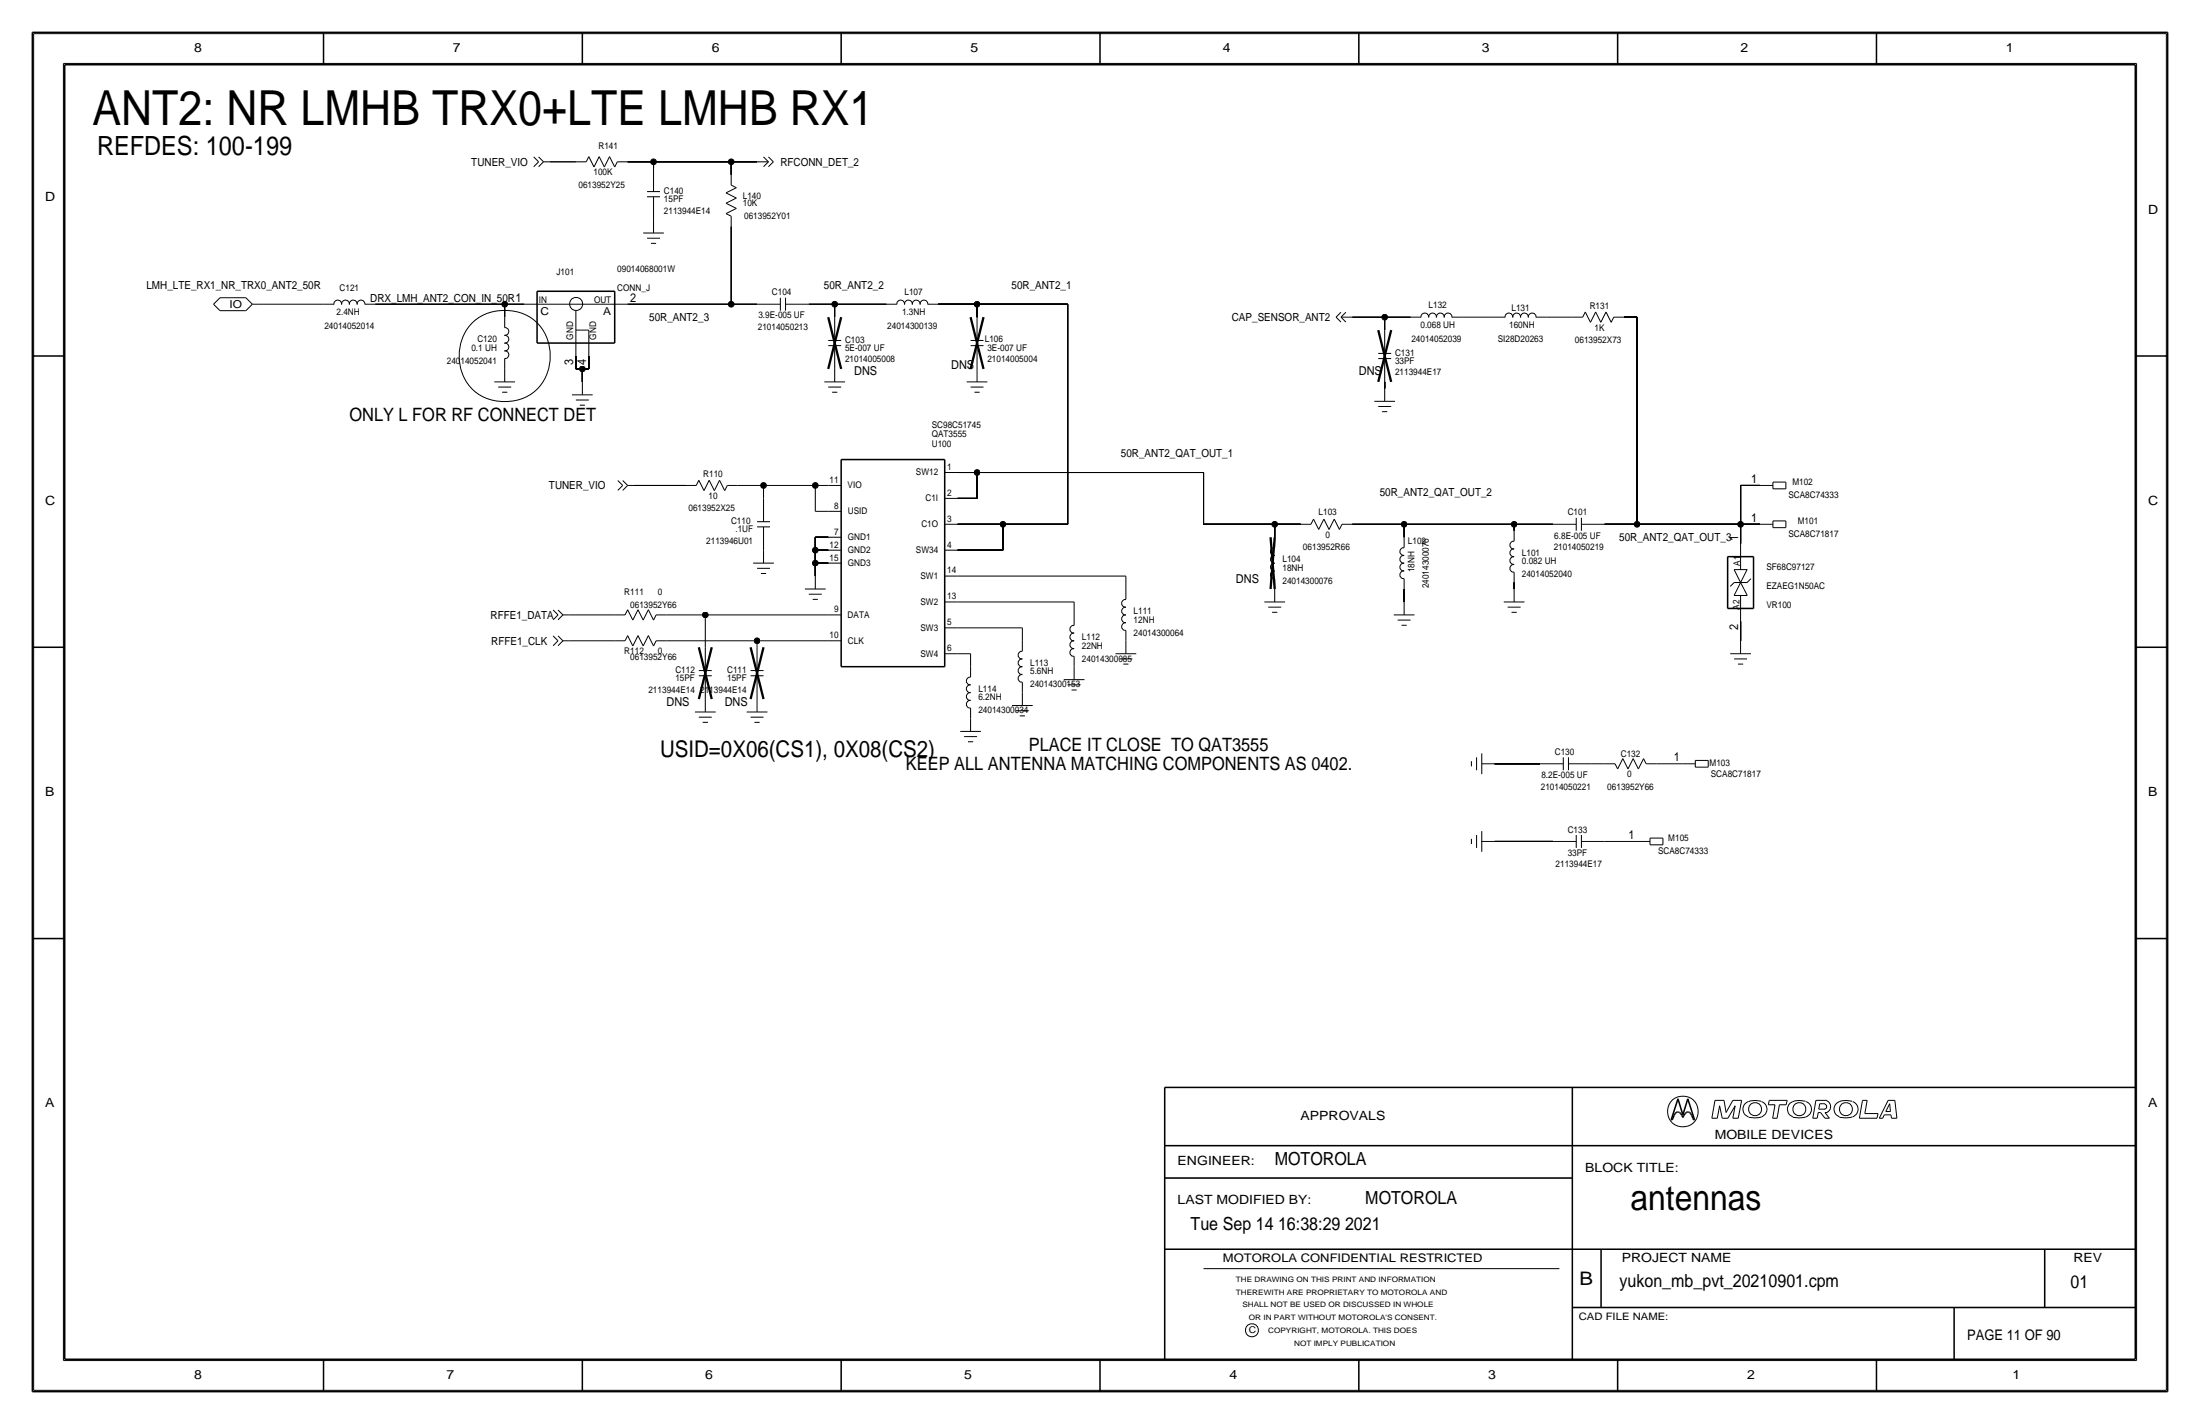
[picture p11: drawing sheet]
<svg xmlns="http://www.w3.org/2000/svg" width="432mm" height="279mm" viewBox="0 0 432 279" stroke-linecap="round" stroke-linejoin="round" font-family="sans-serif">
<!-- layer: Nets -->
<g fill="none" stroke="#000" stroke-width=".2">
<path d="M107.9 31.8h5.1zM123.2 31.8h5.1zM128.3 31.8h15.2zM128.3 31.7v1.3zM143.5 31.8v2.5zM143.5 31.8h5.1zM50.8 59.7h12.7zM73.7 59.7h25.4zM99.1 59.7v2.5zM99.1 59.7h3.8zM123.2 59.7h20.3zM143.5 59.7h5.1z"/>
<path d="M143.5 44.4v15.3zM158.7 59.7h5.1zM163.8 59.7v2.5zM163.8 59.7h10.2zM184.1 59.7h7.7zM191.8 59.7v2.5zM191.8 59.7h17.7zM209.5 59.7v43.2zM92.4 63.7a9.4 9.4 0 0 1 13.4 0 9.3 9.3 0 0 1-2.2 14 9.5 9.5 0 0 1-11.2-1.7 9.6 9.6 0 0 1 0-12.3zM113 69.8v2.6zM113 72.4h1.3zM114.3 72.4v2.5z"/>
<path d="M114.3 72.4h1.3zM115.6 69.8v2.6zM265.4 62.2h6.4zM271.8 74.9v1.3zM271.8 62.2v2.6zM271.8 62.2h5.1zM287 62.2h6.4zM303.5 62.2h5.1zM318.8 62.2h2.5zM321.3 62.2v40.7zM124.5 95.2h10.1zM144.8 95.2h5.1z"/>
<path d="M149.9 95.3v2.5zM149.9 95.2h10.1zM160 95.2v5.1zM160 95.2h2.6zM188 97.8h3.8zM188 92.7h3.8zM191.8 92.7v5.1zM191.8 92.7h44.4zM236.2 92.7v10.2zM341.6 95.3v7.6zM341.6 95.2h3.8zM160 105.4h2.6z"/>
<path d="M160 107.9h2.6zM160 110.5h2.6zM160 100.3h2.6zM160 105.4v2.5zM160 110.5v2.5zM160 108v2.5zM188 102.9h8.8zM188 118.1h22.8zM188 113h33zM188 107.9h8.8zM196.8 102.9v5.1zM196.8 102.9h12.7z"/>
<path d="M210.8 118.1v2.5zM221 113v2.6zM236.2 102.9h14zM250.2 102.9h5.1zM250.2 102.9v2.5zM265.4 102.9h10.2zM275.6 115.6v2.5zM275.6 102.9v2.5zM275.6 102.9h21.6zM297.2 114.3v1.3zM297.2 102.9v1.2zM297.2 102.9h7.6z"/>
<path d="M315 102.9h6.3zM321.3 102.9h20.3zM341.6 102.9h3.8zM341.6 102.9v3.8zM111.8 120.7h8.8zM111.8 125.7h8.8zM130.8 120.7h7.6zM130.8 125.7h17.8zM138.4 120.7h24.2zM138.4 120.7v6.3zM148.6 125.7v1.3zM148.6 125.7h14z"/>
<path d="M188 123.2h12.7zM188 128.3h2.5zM190.5 128.3v2.5zM200.7 123.2v2.5zM341.6 121.9v3.8zM293.4 149.9h8.9zM312.4 149.9h2.6zM325.1 149.9h5.1zM293.4 165.1h11.4zM315 165.1h6.3z"/>
</g>
<g fill="#000" stroke="#000" stroke-width=".2">
<circle cx="128.3" cy="31.7" r=".56"/>
<circle cx="143.5" cy="31.7" r=".56"/>
<circle cx="99.1" cy="59.7" r=".56"/>
<circle cx="143.5" cy="59.7" r=".56"/>
<circle cx="163.8" cy="59.7" r=".56"/>
<circle cx="191.8" cy="59.7" r=".56"/>
<circle cx="114.3" cy="72.4" r=".56"/>
<circle cx="271.8" cy="62.2" r=".56"/>
<circle cx="149.9" cy="95.2" r=".56"/>
<circle cx="160" cy="95.2" r=".56"/>
<circle cx="191.8" cy="92.7" r=".56"/>
<circle cx="160" cy="107.9" r=".56"/>
<circle cx="160" cy="110.5" r=".56"/>
<circle cx="196.9" cy="102.9" r=".56"/>
<circle cx="250.2" cy="102.9" r=".56"/>
<circle cx="275.6" cy="102.9" r=".56"/>
<circle cx="297.2" cy="102.9" r=".56"/>
<circle cx="321.3" cy="102.9" r=".56"/>
<circle cx="341.6" cy="102.9" r=".56"/>
<circle cx="138.4" cy="120.6" r=".56"/>
<circle cx="148.6" cy="125.7" r=".56"/>
</g>
<!-- layer: Components -->
<g fill="none" stroke="#000" stroke-width=".2">
<path d="M104.7 30.8l1 1zM105.7 30.8l1 1zM105.7 32.7l1-.9zM105.7 31.8l-1 .9zM106.7 31.8h1.2zM113 31.8h2.1zM115.6 30.7l-.5 1zM115.6 30.7l1 2.1zM117.6 30.7l-1 2.1zM117.6 30.7l1 2.1zM119.6 30.7l-1 2.1zM119.6 30.7l1 2.1z"/>
<path d="M121.2 31.8l-.6 1zM121.2 31.8h2zM127 38.6h2.5zM127 37.6h2.5zM128.3 38.6v4.6zM128.3 33v4.6zM142.5 37.8l2 1.1zM142.5 39.9l2-1zM142.5 39.9l2 1zM142.5 37.8l2-1zM143.5 34.3v2zM143.5 36.3l1 .5z"/>
<path d="M148.6 31.8h2.2zM149.9 30.8l.9 .9zM150.8 30.8l1 .9zM150.8 31.8l-.9 .9zM151.8 31.8l-1 .9zM41.9 59.7l1.3 1.3zM43.2 58.4l-1.3 1.3zM43.2 58.4h5.1zM48.3 58.4l1.2 1.3zM49.5 59.7h1.3zM49.5 59.7l-1.2 1.3zM63.5 59.7h2z"/>
<path d="M65.5 59.7a.75 .75 0 0 1 .8-.8 .75 .75 0 0 1 .7 .8M67.1 59.7a.75 .75 0 0 1 .7-.8 .75 .75 0 0 1 .7 .8M68.6 59.7a.75 .75 0 0 1 .7-.8 .75 .75 0 0 1 .8 .8M70.1 59.7a.75 .75 0 0 1 .7-.8 .75 .75 0 0 1 .8 .8M71.6 59.7h2.1zM102.9 59.7h20.3zM126.2 45.7h4.1zM127 46.7h2.5zM127.8 47.8h1zM128.3 43.2v2.5zM142.5 41.9l2-1zM142.5 41.9l1 .5z"/>
<path d="M143.5 42.4v2zM148.6 59.7h4.6zM153.2 58.4v2.6zM154.2 59.7h4.5zM154.2 58.4v2.6zM174 59.7h2zM176 59.7a.75 .75 0 0 1 .8-.8 .75 .75 0 0 1 .7 .8M177.5 59.7a.75 .75 0 0 1 .8-.8 .75 .75 0 0 1 .7 .8M179.1 59.7a.75 .75 0 0 1 .7-.8 .75 .75 0 0 1 .7 .8M180.6 59.7a.75 .75 0 0 1 .7-.8 .75 .75 0 0 1 .8 .8M182.1 59.7h2zM43.2 61h5.1z"/>
<path d="M97 74.9h4.1zM97.8 75.9h2.5zM98.6 77h1zM99 64.3a.75 .75 0 0 1 .9 .7 .75 .75 0 0 1-.9 .8M99 67.4a.75 .75 0 0 1 .9 .7 .75 .75 0 0 1-.9 .7M99 68.9a.75 .75 0 0 1 .9 .7 .75 .75 0 0 1-.9 .8M99 65.8a.75 .75 0 0 1 .9 .8 .75 .75 0 0 1-.9 .7M99.1 70.4v2zM99.1 62.2v2.1zM99.1 72.4v2.5zM112.3 77.5h4zM113 61v8.8z"/>
<path d="M113 64.8h2.6zM113 78.5h2.6zM113.8 79.5h1zM114.3 74.9v2.6zM115.6 64.8v5zM161.8 74.9h4.1zM162.6 67.8h2.5zM162.6 66.8h2.5zM162.6 75.9h2.5zM163.3 77h1zM163.8 67.8v4.6zM163.8 62.2v4.6z"/>
<path d="M163.8 72.4v2.5zM189.7 74.9h4.1zM190.5 67.8h2.5zM190.5 66.8h2.5zM190.5 75.9h2.5zM191.3 77h1zM191.8 67.8v4.6zM191.8 62.2v4.6zM191.8 72.4v2.5zM262.2 62.2l1-.9zM262.2 62.2l1 1zM263.2 62.2l1 1z"/>
<path d="M263.2 62.2h2.2zM263.2 62.2l1-.9zM269.7 78.7h4.1zM270.5 70.4h2.5zM270.5 79.8h2.5zM270.5 69.3h2.5zM271.8 76.2v2.5zM271.8 70.4v4.5zM271.8 64.8v4.5zM276.9 62.2h2zM278.9 62.3a.75 .75 0 0 1 .7-.9 .75 .75 0 0 1 .8 .9M280.4 62.3a.75 .75 0 0 1 .8-.9 .75 .75 0 0 1 .7 .9"/>
<path d="M281.9 62.3a.75 .75 0 0 1 .8-.9 .75 .75 0 0 1 .7 .9M283.5 62.3a.75 .75 0 0 1 .7-.9 .75 .75 0 0 1 .7 .9M285 62.2h2zM293.4 62.2h2zM295.4 62.3a.75 .75 0 0 1 .7-.9 .75 .75 0 0 1 .8 .9M296.9 62.3a.75 .75 0 0 1 .8-.9 .75 .75 0 0 1 .7 .9M298.5 62.3a.75 .75 0 0 1 .7-.9 .75 .75 0 0 1 .7 .9M300 62.3a.75 .75 0 0 1 .7-.9 .75 .75 0 0 1 .7 .9M301.5 62.2h2zM308.6 62.2h2zM311.1 61.2l-.5 1zM311.2 61.2l1 2z"/>
<path d="M313.2 61.2l-1 2zM313.2 61.2l1 2zM315.2 61.2l-1 2zM315.2 61.2l1 2zM316.7 62.2l-.5 1zM316.7 62.2h2.1zM121.3 94.3l.9 .9zM121.3 96.2l.9-.9zM122.2 96.2l1-.9zM122.2 94.3l1 .9zM123.2 95.2h1.3zM134.6 95.2h2.1z"/>
<path d="M137.2 94.2l-.5 1zM137.2 94.2l1 2.1zM139.2 94.2l-1 2.1zM139.2 94.2l1 2.1zM141.2 94.2l-1 2.1zM141.2 94.2l1 2.1zM142.7 95.3l-.5 1zM142.7 95.2h2.1zM149.9 97.8v4.6zM162.6 95.2h2.5zM185.4 92.7h2.6zM185.4 97.8h2.6z"/>
<path d="M271.3 80.8h1zM345.4 95.2h2.6zM348 95.9h2.5zM348 94.6v1.3zM348 94.6h2.5zM350.5 94.6v1.3zM108.6 119.7l.9 1zM109.5 119.7l1 1zM123.2 119.6l1 2.1zM123.2 119.6l-.5 1zM125.2 119.6l-1 2.1zM125.2 119.6l1 2.1z"/>
<path d="M127.3 119.6l-1.1 2.1zM127.3 119.6l1 2.1zM147.8 110.5h4.1zM148.6 111.5h2.5zM148.6 103.4h2.5zM148.6 102.4h2.5zM149.4 112.5h1zM149.9 108v2.5zM149.9 103.4v4.5zM158 115.6h4.1zM158.8 116.6h2.5zM159.5 117.6h1z"/>
<path d="M160 113v2.6zM162.6 100.3h2.5zM162.6 110.5h2.5zM162.6 107.9h2.5zM162.6 105.4h2.5zM185.4 107.9h2.6zM185.4 118.1h2.6zM185.4 113h2.6zM185.4 102.9h2.6zM221 115.6v2zM221 117.7a.74 .74 0 0 0-.9 .7 .74 .74 0 0 0 .9 .7M221 119.2a.74 .74 0 0 0-.9 .7 .74 .74 0 0 0 .9 .8"/>
<path d="M248.2 118.1h4zM248.9 119.1h2.6zM250.2 113.5v2.1zM250.2 105.4v2zM250.2 115.6v2.5zM250.2 107.5a.74 .74 0 0 0-.8 .7 .74 .74 0 0 0 .8 .8M250.2 110.5a.74 .74 0 0 0-.8 .8 .74 .74 0 0 0 .8 .7M250.2 112.1a.74 .74 0 0 0-.8 .7 .74 .74 0 0 0 .8 .7M250.2 109a.74 .74 0 0 0-.8 .8 .74 .74 0 0 0 .8 .7M255.3 102.9h2zM257.8 101.9l-.5 1zM257.8 101.9l1 2z"/>
<path d="M259.8 101.9l-1 2zM259.8 101.9l1.1 2zM261.9 101.9l-1 2zM261.9 101.9l1 2zM263.4 102.9l-.5 1zM263.4 102.9h2zM275.6 118.1v2.6zM275.6 113.5v2.1zM275.6 105.4v2zM275.6 109a.74 .74 0 0 0-.8 .8 .74 .74 0 0 0 .8 .7M275.6 112.1a.74 .74 0 0 0-.8 .7 .74 .74 0 0 0 .8 .7M275.6 110.5a.74 .74 0 0 0-.8 .8 .74 .74 0 0 0 .8 .7"/>
<path d="M275.6 107.5a.74 .74 0 0 0-.8 .7 .74 .74 0 0 0 .8 .8M295.1 118.1h4.1zM295.9 119.1h2.5zM297.2 115.6v2.5zM297.2 112.3v2zM297.2 104.1v2.1zM297.2 106.2a.74 .74 0 0 0-.9 .8 .74 .74 0 0 0 .9 .7M297.2 109.3a.74 .74 0 0 0-.9 .7 .74 .74 0 0 0 .9 .7M297.2 110.8a.74 .74 0 0 0-.9 .7 .74 .74 0 0 0 .9 .8M297.2 107.7a.74 .74 0 0 0-.9 .8 .74 .74 0 0 0 .9 .7M304.8 102.9h4.6zM309.4 101.6v2.5z"/>
<path d="M310.4 102.9h4.6zM310.4 101.6v2.5zM340.4 111.8h2.6zM340.4 114.3h2.6zM340.4 111.8l1.2 2.5zM340.4 114.3l-.8 .8zM340.4 116.8h2.5zM341.6 106.7v5.1zM341.6 116.8v5.1zM341.6 114.3l1.4 2.5zM342.9 111.8l-2.5 5zM342.9 114.3l.8-.8z"/>
<path d="M345.4 102.9h2.6zM348 103.5h2.5zM348 102.2v1.3zM348 102.2h2.5zM350.5 102.2v1.3zM108.6 124.8l.9 .9zM109.5 120.7l-.9 .9zM109.5 125.7l-.9 1zM109.5 124.8l1 .9zM110.5 120.7l-1 .9zM110.5 120.7h1.3zM110.5 125.7l-1 1z"/>
<path d="M110.5 125.7h1.3zM120.7 125.7h2zM120.7 120.7h2zM123.2 124.7l1 2zM123.2 124.7l-.5 1zM125.2 124.7l-1 2zM125.2 124.7l1 2zM127.3 124.7l-1.1 2zM127.3 124.7l1 2zM128.8 125.7l-.5 1zM128.8 120.7l-.5 1zM128.8 125.7h2z"/>
<path d="M128.8 120.7h2zM136.4 139.7h4.1zM137.2 131.6h2.5zM137.2 132.6h2.5zM138.4 137.2v2.5zM138.4 132.6v4.6zM138.4 127v4.6zM146.6 139.7h4zM147.3 132.6h2.6zM147.3 131.6h2.6zM148.6 137.2v2.5zM148.6 132.6v4.6z"/>
<path d="M148.6 127v4.6zM162.6 120.7h2.5zM162.6 125.7h2.5zM185.4 128.3h2.6zM185.4 123.2h2.6zM190.5 138.9v2.1zM190.5 130.8v2zM190.5 132.9a.74 .74 0 0 0-.8 .7 .74 .74 0 0 0 .8 .8M190.5 135.9a.74 .74 0 0 0-.8 .8 .74 .74 0 0 0 .8 .7M190.5 137.5a.74 .74 0 0 0-.8 .7 .74 .74 0 0 0 .8 .7M190.5 134.4a.74 .74 0 0 0-.8 .8 .74 .74 0 0 0 .8 .7M198.6 138.4h4.1z"/>
<path d="M199.4 139.4h2.5zM200.7 133.9v2zM200.7 125.7v2.1zM200.7 135.9v2.5zM200.7 127.8a.74 .74 0 0 0-.9 .7 .74 .74 0 0 0 .9 .8M200.7 130.9a.74 .74 0 0 0-.9 .7 .74 .74 0 0 0 .9 .7M200.7 132.4a.74 .74 0 0 0-.9 .7 .74 .74 0 0 0 .9 .8M200.7 129.3a.74 .74 0 0 0-.9 .8 .74 .74 0 0 0 .9 .7M208.8 133.3h4.1zM209.6 134.4h2.5zM210.3 135.4h1zM210.8 128.8v2z"/>
<path d="M210.8 120.7v2zM210.8 130.8v2.5zM210.8 122.7a.74 .74 0 0 0-.8 .8 .74 .74 0 0 0 .8 .7M210.8 125.8a.74 .74 0 0 0-.8 .7 .74 .74 0 0 0 .8 .8M210.8 127.3a.74 .74 0 0 0-.8 .7 .74 .74 0 0 0 .8 .8M210.8 124.3a.74 .74 0 0 0-.8 .7 .74 .74 0 0 0 .8 .7M218.9 128.3h4.1zM219.7 129.3h2.5zM220.5 130.3h1zM221 123.7v2zM221 125.7v2.6zM221 120.7a.74 .74 0 0 0-.9 .7 .74 .74 0 0 0 .9 .8"/>
<path d="M221 122.2a.74 .74 0 0 0-.9 .8 .74 .74 0 0 0 .9 .7M249.7 120.1h1zM273.6 120.7h4zM274.3 121.7h2.6zM275.1 122.7h1zM296.7 120.1h1zM339.6 128.3h4.1zM340.4 129.3h2.5zM341.1 130.3h1zM341.6 125.7v2.6zM137.2 140.7h2.5zM137.9 141.7h1z"/>
<path d="M147.3 140.7h2.6zM148.1 141.7h1zM188.5 143.5h4zM189.2 144.5h2.6zM190 145.5h1zM190.5 141v2.5zM200.2 140.5h1zM288.8 149.4v1zM289.8 148.6v2.5zM290.8 149.9h2.6zM290.8 147.8v4.1zM302.3 149.9h4.5z"/>
<path d="M306.8 148.6v2.5zM307.8 149.9h4.6zM307.8 148.6v2.5zM315 149.9h2zM317 149.9l.5 1zM318.5 148.8l-1 2.1zM318.5 148.8l1 2.1zM320.5 148.8l1.1 2.1zM320.5 148.8l-1 2.1zM322.6 148.8l-1 2.1zM322.6 148.8l.5 1.1zM323.1 149.9h2z"/>
<path d="M330.2 149.9h2.5zM332.7 149.2v1.3zM332.7 149.2h2.6zM332.7 150.5h2.6zM335.3 149.2v1.3zM288.8 164.6v1zM289.8 163.8v2.6zM290.8 165.1h2.6zM290.8 163.1v4zM304.8 165.1h4.6zM309.4 163.8v2.6zM310.4 165.1h4.6z"/>
<path d="M310.4 163.8v2.6zM321.3 165.1h2.5zM323.8 164.4v1.4zM323.8 165.8h2.6zM323.9 164.4h2.5zM326.4 164.4v1.4z"/>
<circle cx="113.1" cy="59.6" r="1.28"/>
</g>
<path d="M105.4 57.1v10.2zM105.4 57.2h15.2zM120.6 57.1v10.2zM105.4 67.3h15.2zM165.1 90.2h20.3zM165.1 90.2v40.6zM185.4 90.2v40.6zM339.1 119.4h5.1zM339.1 109.2h5.1zM339.1 109.2v10.2zM344.2 109.2v10.2zM165.1 130.8h20.3z" fill="none" stroke="#000" stroke-width=".3"/>
<path d="M162.6 62.2l2.5 10.2zM165.1 62.2l-2.5 10.2zM190.5 62.2l2.5 10.2zM193 62.2l-2.5 10.2zM270.5 64.8l2.5 10.1zM273 64.8l-2.5 10.1zM249.4 105.4l.8 10.2zM250.2 105.4l-.8 10.2zM137.2 127l2.5 10.2zM139.7 127l-2.5 10.2zM147.3 127l2.6 10.2zM149.9 127l-2.6 10.2z" fill="none" stroke="#000" stroke-width=".45"/>
<!-- layer: Page Border and Title Block -->
<g fill="none" stroke="#000" stroke-width=".3">
<path d="M6.3 6.4v266.7zM6.4 6.4h419zM12.7 12.7h406.4zM12.7 12.7v254zM63.5 6.4v6.3zM114.3 6.4v6.3zM165.1 6.4v6.3zM215.9 6.3v6.4zM266.7 6.4v6.3zM317.5 6.4v6.3zM368.3 6.4v6.3zM419.1 12.7v254z"/>
<path d="M425.4 6.4v266.7zM6.3 69.8h6.4zM419.1 69.8h6.3zM6.3 127h6.4zM419.1 127h6.3zM6.3 184.1h6.4zM419.1 184.1h6.3zM228.6 213.4v53.3zM228.6 213.4h190.5zM308.6 213.4v53.3zM328 219.7h.2zM328.4 219.4l-.2 .3z"/>
<path d="M328.6 218.8l-.2 .6zM328.8 218.5l-.2 .3zM329 218.3l.2-.1zM329 218.3l-.2 .2zM329.2 218.2h.2zM329.3 215.6l-1.3 4.1zM329.3 215.6l1 3.1zM329.4 218.2l.2 .1zM329.6 218.3l.3 .2zM329.9 218.5l.2 .3zM330.1 218.8l.2 .5zM330.5 218.8l-.2 .5z"/>
<path d="M330.8 218.5l-.3 .3zM331 218.3l-.2 .2zM331 218.3l.2-.1zM331.2 218.2h.2zM331.3 215.6l1.3 4.1zM331.3 215.6l-1 3.1zM331.4 218.2l.2 .1zM331.6 218.3l.2 .2zM331.8 218.5l.2 .3zM332 218.8l.3 .6zM332.3 219.4l.1 .3zM332.4 219.7h.2z"/>
<path d="M228.6 231.1h80zM228.6 224.8h190.5zM228.6 245.1h190.5zM308.6 256.5h110.5zM314.2 245.1v11.4zM383.5 256.5v10.2zM401.3 245.1v11.4zM6.4 273h419zM12.7 266.7h406.4zM63.5 266.7v6.4zM114.3 266.7v6.4zM165.1 266.7v6.4z"/>
<path d="M215.9 266.7v6.3zM266.7 266.7v6.4zM317.5 266.7v6.4zM368.3 266.7v6.4z"/>
</g>
<g fill="none" stroke="#000" stroke-width=".2">
<path d="M6.6 6.6h418.6zM6.6 6.6v266.2zM12.4 12.4v254.6zM12.4 12.4h407zM419.4 12.4v254.6zM425.2 6.6v266.2zM336 219.4h1.1zM336.6 215.9h1.8zM336.6 215.9l-.6 3.5zM337.5 217l-.4 2.4zM337.5 217l.5 2.4zM338 219.4h1.1z"/>
<path d="M338.4 215.9l.4 2.4zM340.1 219.4h1.1zM340.1 215.9h1.7zM340.1 215.9l-1.3 2.4zM340.6 217l-1.5 2.4zM340.6 217l-.5 2.4zM341.8 215.9l-.6 3.5zM343.1 216.2a1.6 1.6 0 0 0-1 1.5 1.6 1.6 0 0 0 1.1 1.5M345.7 216.1h-.2a4 4 0 0 0-2.3 .1M345.7 216.2a1.59 1.59 0 0 1 1.1 1.5 1.59 1.59 0 0 1-1.1 1.5l-1.4 .1-1.1-.1M347.1 216.8h1.3zM347.3 215.9l-.2 .9z"/>
<path d="M347.3 215.9h3.5zM347.9 219.4h.9zM348.4 216.8l-.5 2.6zM349.2 216.8l-.4 2.6zM349.2 216.8h1.4zM350.8 215.9l-.2 .9zM354.4 216.1a3.1 3.1 0 0 0-3.3 .7 1.62 1.62 0 0 0 .8 2.4M354.4 219.2l-1.4 .1-1.1-.1M354.5 216.2a1.59 1.59 0 0 1 1 1.5 1.59 1.59 0 0 1-1 1.5M355.8 219.4h.9zM356.4 215.9h2.2zM356.4 215.9l-.6 3.5z"/>
<path d="M356.9 218.3l-.2 1.1zM356.9 218.3h.4zM357 217.6h1.2zM357.2 216.6l-.2 1zM357.2 216.6h1zM357.3 218.3l.9 1.1zM358.1 216.7a.5 .5 0 0 1 .4 .4 .5 .5 0 0 1-.4 .5M358.2 218.3l.9 1.1zM358.2 218.3h.4zM358.2 219.4h.9zM358.5 216a1.24 1.24 0 0 1 .8 1.1 1.24 1.24 0 0 1-.8 1.2M363.5 216.1a3.1 3.1 0 0 0-3.3 .7 1.62 1.62 0 0 0 .8 2.4"/>
<path d="M363.6 219.2l-1.4 .1-1.2-.1M363.6 216.2a1.59 1.59 0 0 1 1.1 1.5 1.59 1.59 0 0 1-1.1 1.5M364.9 219.4h3.5zM365.6 215.9l-.7 3.5zM365.6 215.9h.9zM366 218.5h2.6zM366.5 215.9l-.5 2.6zM368.6 218.5l-.2 .9zM368.9 219.4h.6zM369.8 218.7h1.3zM369.8 218.7l-.3 .7zM370.1 218.1h.9z"/>
<path d="M370.6 215.9l-1.7 3.5zM370.6 215.9h1.3zM370.9 216.6l-.8 1.5zM370.9 216.6l.1 1.5zM371.1 218.7l.1 .7zM371.2 219.4h1.1zM371.9 215.9l.4 3.5zM236.2 248.9h69.9zM6.6 272.8h418.6zM12.4 267h407z"/>
<circle cx="330.3" cy="218.1" r="3"/>
<circle cx="344.5" cy="217.6" r="1.28"/>
<circle cx="353.2" cy="217.6" r="1.28"/>
<circle cx="362.3" cy="217.6" r="1.28"/>
<circle cx="245.7" cy="261" r="1.28"/>
</g>
<text font-size="9.5" x="18.1" y="24.5">ANT2: NR LMHB TRX0+LTE LMHB RX1</text>
<text font-size="7" x="320" y="237.5">antennas</text>
<text font-size="5.2" x="19" y="30.5">REFDES: 100-199</text>
<text font-size="4.5" x="129.5" y="148.6">USID=0X06(CS1), 0X08(CS2)</text>
<text font-size="3.7" x="310" y="252.1">B</text>
<g font-size="3.6">
<text x="68.6" y="82.5">ONLY L FOR RF CONNECT DET</text>
<text x="201.9" y="147.3">PLACE IT CLOSE TO QAT3555</text>
<text x="177.8" y="151.1">KEEP ALL ANTENNA MATCHING COMPONENTS AS 0402.</text>
</g>
<g font-size="3.5">
<text x="250.2" y="228.6">MOTOROLA</text>
<text x="268" y="236.2">MOTOROLA</text>
<text x="233.7" y="241.3">Tue Sep 14 16:38:29 2021</text>
<text x="317.9" y="252.6">yukon_mb_pvt_20210901.cpm</text>
<text x="406.4" y="252.7">01</text>
</g>
<text font-size="2.9" x="386.1" y="262.9">PAGE 11 OF 90</text>
<g font-size="2.5">
<text x="38.1" y="10.2">8</text>
<text x="88.9" y="10.2">7</text>
<text x="139.7" y="10.2">6</text>
<text x="190.5" y="10.2">5</text>
<text x="240" y="10.2">4</text>
<text x="290.8" y="10.2">3</text>
<text x="341.6" y="10.2">2</text>
<text x="393.7" y="10.2">1</text>
<text x="8.9" y="39.4">D</text>
<text x="421.6" y="41.9">D</text>
<text x="8.9" y="99.1">C</text>
<text x="421.6" y="99.1">C</text>
<text x="8.9" y="156.2">B</text>
<text x="421.6" y="156.2">B</text>
<text x="8.9" y="217.2">A</text>
<text x="255.3" y="219.7">APPROVALS</text>
<text x="421.6" y="217.2">A</text>
<text x="336.5" y="223.5">MOBILE DEVICES</text>
<text x="231.1" y="228.6">ENGINEER:</text>
<text x="311.1" y="229.9">BLOCK TITLE:</text>
<text x="231.1" y="236.2">LAST MODIFIED BY:</text>
<text x="318.3" y="247.5">PROJECT NAME</text>
<text x="407" y="247.6">REV</text>
<text x="38.1" y="270.5">8</text>
<text x="87.6" y="270.5">7</text>
<text x="138.4" y="270.5">6</text>
<text x="189.2" y="270.5">5</text>
<text x="241.3" y="270.5">4</text>
<text x="292.1" y="270.5">3</text>
<text x="342.9" y="270.5">2</text>
<text x="395" y="270.5">1</text>
</g>
<g font-size="2.4">
<text x="123.7" y="59.2">2</text>
<text x="112.5" y="71.6" transform="rotate(-90 112.5 71.6)">3</text>
<text x="115.1" y="71.6" transform="rotate(-90 115.1 71.6)">4</text>
<text x="167.6" y="73.7">DNS</text>
<text x="186.7" y="72.4">DNS</text>
<text x="266.7" y="73.7">DNS</text>
<text x="343.7" y="94.7">1</text>
<text x="341.1" y="106.2" transform="rotate(-90 341.1 106.2)">1</text>
<text x="343.7" y="102.4">1</text>
<text x="242.6" y="114.3">DNS</text>
<text x="341.1" y="123.6" transform="rotate(-90 341.1 123.6)">2</text>
<text x="130.8" y="138.4">DNS</text>
<text x="142.2" y="138.4">DNS</text>
<text x="328.5" y="149.4">1</text>
<text x="319.6" y="164.6">1</text>
</g>
<text font-size="2.3" x="240" y="247.6">MOTOROLA CONFIDENTIAL RESTRICTED</text>
<g font-size="2.2">
<text x="92.5" y="32.5">TUNER_VIO</text>
<text x="153.2" y="32.5">RFCONN_DET_2</text>
<text x="28.7" y="56.6">LMH_LTE_RX1_NR_TRX0_ANT2_50R</text>
<text x="72.7" y="59.2">DRX_LMH_ANT2_CON_IN_50R1</text>
<text x="161.7" y="56.6">50R_ANT2_2</text>
<text x="198.5" y="56.6">50R_ANT2_1</text>
<text x="127.4" y="63">50R_ANT2_3</text>
<text x="241.8" y="63">CAP_SENSOR_ANT2</text>
<text x="220" y="89.7">50R_ANT2_QAT_OUT_1</text>
<text x="107.7" y="96">TUNER_VIO</text>
<text x="270.8" y="97.3">50R_ANT2_QAT_OUT_2</text>
<text x="317.8" y="106.2">50R_ANT2_QAT_OUT_3</text>
<text x="96.3" y="121.4">RFFE1_DATA</text>
<text x="96.4" y="126.5">RFFE1_CLK</text>
</g>
<g font-size="2.1">
<text x="45" y="60.4">IO</text>
<text x="106.1" y="61.7">C</text>
<text x="118.4" y="61.7">A</text>
</g>
<text font-size="2" x="309.9" y="259.1">CAD FILE NAME:</text>
<g font-size="1.8">
<text x="117.5" y="29.2">R141</text>
<text x="116.5" y="34.4">100K</text>
<text x="113.5" y="36.8">0613952Y25</text>
<text x="130.3" y="41.9">2113944E14</text>
<text x="130.3" y="39.6">15PF</text>
<text x="130.3" y="38.1">C140</text>
<text x="145.8" y="40.5">10K</text>
<text x="145.8" y="39">L140</text>
<text x="146" y="43">0613952Y01</text>
<text x="121.2" y="53.3">09014068001W</text>
<text x="66.7" y="57.1">C121</text>
<text x="105.8" y="59.4">IN</text>
<text x="109.2" y="54">J101</text>
<text x="116.6" y="59.4">OUT</text>
<text x="121.2" y="57.1">CONN_J</text>
<text x="151.5" y="57.9">C104</text>
<text x="177.5" y="58">L107</text>
<text x="63.7" y="64.5">24014052014</text>
<text x="66" y="61.7">2.4NH</text>
<text x="148.7" y="64.8">21014050213</text>
<text x="148.9" y="62.5">3.9E-005 UF</text>
<text x="174.1" y="64.5">24014300139</text>
<text x="177" y="61.7">1.3NH</text>
<text x="278.8" y="64.3">0.068 UH</text>
<text x="280.4" y="60.5">L132</text>
<text x="296.2" y="64.3">160NH</text>
<text x="296.7" y="61">L131</text>
<text x="312" y="60.6">R131</text>
<text x="313" y="64.9">1K</text>
<text x="87.7" y="71.4">24014052041</text>
<text x="92.5" y="68.8">0.1 UH</text>
<text x="93.7" y="67.1">C120</text>
<text x="112.5" y="66.6" transform="rotate(-90 112.5 66.6)">GND</text>
<text x="117" y="66.6" transform="rotate(-90 117 66.6)">GND</text>
<text x="165.9" y="71.1">21014005008</text>
<text x="165.9" y="68.8">5E-007 UF</text>
<text x="165.9" y="67.3">C103</text>
<text x="193.3" y="67.1">L106</text>
<text x="193.8" y="71.1">21014005004</text>
<text x="193.8" y="68.8">3E-007 UF</text>
<text x="273.8" y="71.4">33PF</text>
<text x="273.8" y="69.8">C131</text>
<text x="277" y="67.1">24014052039</text>
<text x="294" y="67.1">SI28D20263</text>
<text x="309.1" y="67.3">0613952X73</text>
<text x="273.8" y="73.7">2113944E17</text>
<text x="182.9" y="84">SC98C51745</text>
<text x="182.9" y="85.8">QAT3555</text>
<text x="182.9" y="87.6">U100</text>
<text x="138" y="93.6">R110</text>
<text x="162.8" y="94.7">11</text>
<text x="166.4" y="95.8">VIO</text>
<text x="179.8" y="93.3">SW12</text>
<text x="185.9" y="92.2">1</text>
<text x="351.8" y="95.2">M102</text>
<text x="135.1" y="100.3">0613952X25</text>
<text x="139.1" y="97.9">10</text>
<text x="163.7" y="99.8">8</text>
<text x="166.4" y="100.9">USID</text>
<text x="181.6" y="98.3">C1I</text>
<text x="185.9" y="97.3">2</text>
<text x="258.8" y="101.1">L103</text>
<text x="307.7" y="101.1">C101</text>
<text x="351" y="97.8">SCA8C74333</text>
<text x="138.6" y="106.7">2113946U01</text>
<text x="143.5" y="102.9">C110</text>
<text x="144.3" y="104.4">.1UF</text>
<text x="162.8" y="107.5">12</text>
<text x="163.7" y="104.9">7</text>
<text x="166.4" y="106">GND1</text>
<text x="180.8" y="103.4">C1O</text>
<text x="185.9" y="102.4">3</text>
<text x="185.9" y="107.4">4</text>
<text x="255.7" y="107.9">0613952R66</text>
<text x="260.2" y="105.5">0</text>
<text x="276.3" y="106.7">L102</text>
<text x="305" y="108">21014050219</text>
<text x="305.1" y="105.7">6.8E-005 UF</text>
<text x="351" y="105.4">SCA8C71817</text>
<text x="352.8" y="102.9">M101</text>
<text x="162.8" y="110">15</text>
<text x="166.4" y="108.6">GND2</text>
<text x="166.4" y="111.1">GND3</text>
<text x="179.8" y="108.6">SW34</text>
<text x="180.7" y="113.6">SW1</text>
<text x="185.9" y="112.5">14</text>
<text x="251.7" y="110.3">L104</text>
<text x="251.7" y="112">18NH</text>
<text x="277.6" y="112.3" transform="rotate(-90 277.6 112.3)">18NH</text>
<text x="298.7" y="110.7">0.082 UH</text>
<text x="298.7" y="113.3">24014052040</text>
<text x="298.7" y="109">L101</text>
<text x="341.5" y="111" transform="rotate(-90 341.5 111)">A1</text>
<text x="346.7" y="111.8">SF68C97127</text>
<text x="122.5" y="116.8">R111</text>
<text x="123.7" y="119.4">0613952Y66</text>
<text x="129.1" y="116.8">0</text>
<text x="180.7" y="118.7">SW2</text>
<text x="185.9" y="117.6">13</text>
<text x="251.7" y="114.6">24014300076</text>
<text x="280.4" y="115.4" transform="rotate(-90 280.4 115.4)">24014300076</text>
<text x="341.4" y="119.6" transform="rotate(-90 341.4 119.6)">A2</text>
<text x="346.7" y="115.6">EZAEG1N50AC</text>
<text x="346.7" y="119.4">VR100</text>
<text x="162.8" y="125.2">10</text>
<text x="163.7" y="120.1">9</text>
<text x="166.4" y="121.2">DATA</text>
<text x="180.7" y="123.7">SW3</text>
<text x="185.9" y="122.7">5</text>
<text x="212.3" y="125.5">L112</text>
<text x="222.5" y="120.4">L111</text>
<text x="222.5" y="124.7">24014300064</text>
<text x="222.5" y="122.2">12NH</text>
<text x="122.5" y="128.3">R112</text>
<text x="123.7" y="129.5">0613952Y66</text>
<text x="129.1" y="128.3">0</text>
<text x="166.4" y="126.3">CLK</text>
<text x="180.7" y="128.8">SW4</text>
<text x="185.9" y="127.8">6</text>
<text x="202.2" y="130.6">L113</text>
<text x="212.3" y="127.3">22NH</text>
<text x="212.3" y="129.8">24014300085</text>
<text x="127.3" y="135.9">2113944E14</text>
<text x="132.6" y="132.1">C112</text>
<text x="132.6" y="133.6">15PF</text>
<text x="137.4" y="135.9">2113944E14</text>
<text x="142.7" y="132.1">C111</text>
<text x="142.7" y="133.6">15PF</text>
<text x="192" y="137.4">6.2NH</text>
<text x="192" y="135.7">L114</text>
<text x="202.2" y="134.9">24014300153</text>
<text x="202.2" y="132.3">5.6NH</text>
<text x="192" y="140">24014300034</text>
<text x="305.2" y="148.1">C130</text>
<text x="318.1" y="148.6">C132</text>
<text x="302.4" y="154.9">21014050221</text>
<text x="302.5" y="152.7">8.2E-005 UF</text>
<text x="315.5" y="154.9">0613952Y66</text>
<text x="319.3" y="152.5">0</text>
<text x="335.5" y="150.3">M103</text>
<text x="335.8" y="152.4">SCA8C71817</text>
<text x="307.7" y="167.9">33PF</text>
<text x="307.7" y="163.5">C133</text>
<text x="325.4" y="167.6">SCA8C74333</text>
<text x="327.4" y="165.1">M105</text>
<text x="305.3" y="170.2">2113944E17</text>
<text x="245.1" y="261.6">C</text>
</g>
<g font-size="1.5">
<text x="242.6" y="251.5">THE DRAWING ON THIS PRINT AND INFORMATION</text>
<text x="242.6" y="254">THEREWITH ARE PROPRIETARY TO MOTOROLA AND</text>
<text x="243.8" y="256.5">SHALL NOT BE USED OR DISCUSSED IN WHOLE</text>
<text x="245.1" y="259.1">OR IN PART WITHOUT MOTOROLA'S CONSENT.</text>
<text x="248.9" y="261.6">COPYRIGHT, MOTOROLA. THIS DOES</text>
<text x="254" y="264.2">NOT IMPLY PUBLICATION</text>
</g>
</svg>
